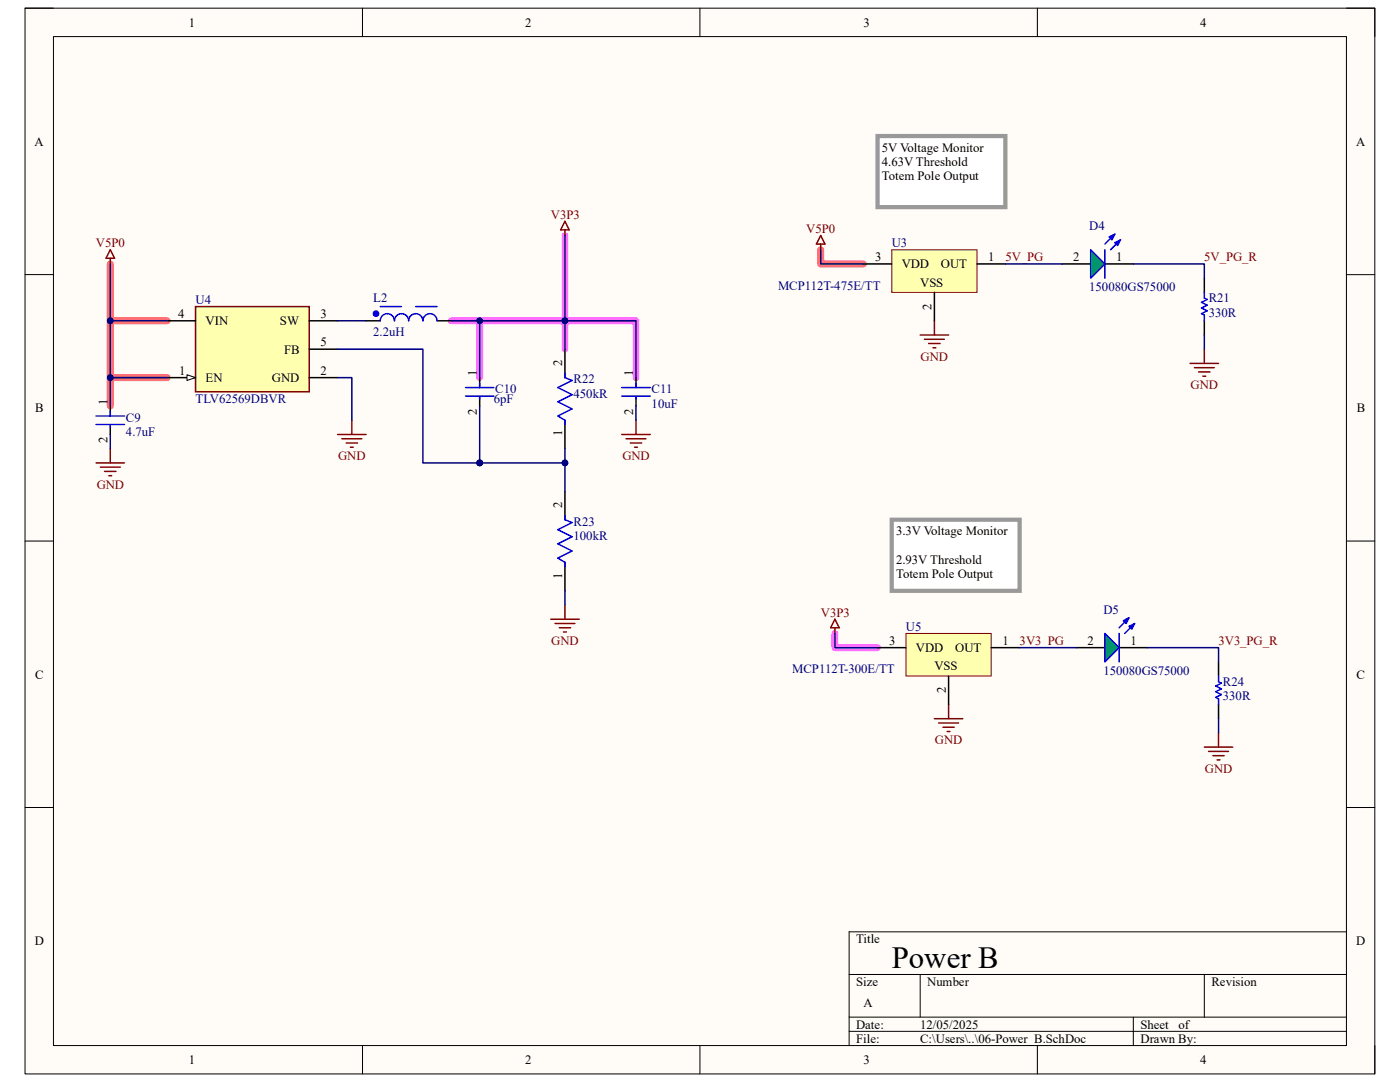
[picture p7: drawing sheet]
<svg xmlns="http://www.w3.org/2000/svg" width="279mm" height="216mm" viewBox="0 0 279 216" stroke-linecap="round" stroke-linejoin="round" font-family="sans-serif">
<path d="M5 1.6h269.4v212.7h-269.4z" fill-rule="evenodd" fill="#fffcf8"/>
<path d="M5 1.6h269.4v212.7h-269.4z" fill="none" stroke="#000" stroke-width=".2"/>
<path d="M10.7 7.3h258v201.3h-258z" fill-rule="evenodd" fill="#fffcf8"/>
<g fill="none" stroke="#000" stroke-width=".2">
<path d="M5 1.6h5.7M10.7 7.3h258v201.3h-258zM72.3 1.6v5.7M139.7 1.6v5.7M207 1.6v5.7M268.7 1.6h5.7v5.7M5 54.8h5.7M268.7 54.8h5.7M5 108h5.7M268.7 108h5.7M5 161.1h5.7M268.7 161.1h5.7"/>
<path d="M169.5 194.4h99.2M183.6 194.4v8.6M240.3 194.4v8.6M268.7 185.9h-99.2v22.7M72.3 208.6v5.7M139.7 208.6v5.7M169.5 203h99.2M169.5 205.8h99.2M207 208.6v5.7M226.2 203v5.6M274.4 208.6v5.7"/>
</g>
<path d="M112.7 47v17h14.2v11.4M90.1 64h22.6v5.7M95.7 64v11.4M166.6 126.4v2.8h8.5" fill="none" stroke="#ff6eff" stroke-width="1.4"/>
<path d="M22 52.7v11.3h11.4M163.8 49.8v2.9h8.5M22 64v11.4h11.4M22 75.4v5.6" fill="none" stroke="#ff6e6e" stroke-width="1.4"/>
<path d="M39 61.2h22.7v17h-22.7z" fill-rule="evenodd" fill="#ffffb0"/>
<path d="M39 61.2h22.7v17h-22.7z" fill="none" stroke="#800000" stroke-width=".3"/>
<path d="M33.4 64h5.6M33.4 75.4h5.6" fill="none" stroke="#000" stroke-width=".3"/>
<path d="M37.3 74.8l1.7 .6-1.7 .5z" fill="#f8fcff"/>
<path d="M37.3 74.8l1.7 .6-1.7 .5z" fill="none" stroke="#000" stroke-width=".2"/>
<path d="M61.7 69.7h5.7M61.7 64h5.7M61.7 75.4h5.7M73 64h2.9M87.2 64h2.9" fill="none" stroke="#000" stroke-width=".3"/>
<g fill="none" stroke="#800000" stroke-width=".3">
<path d="M22 49.8l.9 1.7h-1.7zM22 51.5v1.2M112.7 44.2l.9 1.7h-1.7zM112.7 45.9v1.1M67.4 86.7h5.7M68.2 87.5h4M69.1 88.4h2.2M69.9 89.2h.6M70.2 83.9v2.8M109.9 123.6h5.7M110.8 124.4h3.9M111.6 125.3h2.3"/>
<path d="M112.5 126.1h.5M112.7 120.7v2.9"/>
</g>
<path d="M75.9 64a1.42 1.42 0 0 1 1.4-1.4 1.42 1.42 0 0 1 1.4 1.4 1.42 1.42 0 0 1 1.4-1.4 1.42 1.42 0 0 1 1.5 1.4 1.42 1.42 0 0 1 1.4-1.4 1.42 1.42 0 0 1 1.4 1.4 1.42 1.42 0 0 1 1.4-1.4 1.42 1.42 0 0 1 1.4 1.4" fill="none" stroke="#00f" stroke-width=".3"/>
<circle cx="75" cy="62.6" r=".57" fill="#00f"/>
<circle cx="75" cy="62.6" r=".57" fill="none" stroke="#00f" stroke-width=".2"/>
<path d="M75.9 61.2h4.2M83 61.2h4.2M92.9 77.3h5.7M92.9 79h5.7M95.7 76.5v.8M95.7 79.3v.3M112.7 74.5v.9l1.5 .5-2.9 1.4 2.9 1.5-2.9 1.4 2.9 1.4-2.9 1.4 1.4 .9v.8M124.1 77.3h5.7M124.1 79h5.7M126.9 76.5v.8M126.9 79.3v.3M112.7 102.9v.8l1.5 .6-2.9 1.4 2.9 1.4-2.9 1.4 2.9 1.4-2.9 1.5 1.4 .8v.9" fill="none" stroke="#00f" stroke-width=".3"/>
<path d="M124.1 86.7h5.7M124.9 87.5h4M125.8 88.4h2.3M126.6 89.2h.6M126.9 83.9v2.8M186.5 143.4h5.7M187.3 144.3h4M188.2 145.1h2.2M189 146h.6M189.3 140.6v2.8" fill="none" stroke="#800000" stroke-width=".3"/>
<path d="M95.7 75.4v1.9M95.7 79.3v1.7M112.7 69.7v5.7M126.9 75.4v1.9M126.9 79.3v1.7M112.7 83.9v5.6M112.7 98v5.7M112.7 112.2v5.7" fill="none" stroke="#000" stroke-width=".3"/>
<path d="M178 103.7h25.5v14.2h-25.5z" fill-rule="evenodd" fill="#fff"/>
<path d="M178 103.7h25.5v14.2h-25.5z" fill="none" stroke="#999" stroke-width=".85"/>
<path d="M240.3 149.1h5.7M241.2 149.9h4M242.1 150.8h2.2M242.9 151.6h.6M243.2 146.2v2.9" fill="none" stroke="#800000" stroke-width=".3"/>
<path d="M180.8 126.4h17v8.5h-17z" fill-rule="evenodd" fill="#ffffb0"/>
<path d="M180.8 126.4h17v8.5h-17z" fill="none" stroke="#800000" stroke-width=".2"/>
<path d="M175.1 129.2h5.7M189.3 134.9v5.7M197.8 129.2h5.7M214.8 129.2h5.7M223.3 129.2h5.7" fill="none" stroke="#000" stroke-width=".3"/>
<path d="M220.5 126.4l2.8 2.8-2.8 2.9z" fill="#0f0"/>
<path d="M220.5 126.4l2.8 2.8-2.8 2.9zM225.3 123.3l-2 2M226.5 124.4l-2 2" fill="none" stroke="#00f" stroke-width=".3"/>
<path d="M225.3 125l1.2-.6-.6 1.1z" fill="#00f"/>
<path d="M225.3 125l1.2-.6-.6 1.1z" fill="none" stroke="#00f" stroke-width=".3"/>
<path d="M224.2 123.8l1.1-.5-.5 1.1z" fill="#00f"/>
<path d="M223.3 126.4v5.7M224.2 123.8l1.1-.5-.5 1.1zM243.2 134.9v1.1l.6 .3-1.2 .6 1.2 .6-1.2 .5 1.2 .6-1.2 .5 .6 .3v1.2" fill="none" stroke="#00f" stroke-width=".3"/>
<path d="M243.2 132.1v2.8M243.2 140.6v2.8" fill="none" stroke="#000" stroke-width=".3"/>
<path d="M183.6 66.8h5.7M184.5 67.7h4M185.3 68.5h2.3M186.2 69.4h.6M186.5 64v2.8M166.6 123.6l.9 1.7h-1.7zM166.6 125.3v1.1" fill="none" stroke="#800000" stroke-width=".3"/>
<path d="M175.1 27.1h25.5v14.2h-25.5z" fill-rule="evenodd" fill="#fff"/>
<path d="M175.1 27.1h25.5v14.2h-25.5z" fill="none" stroke="#999" stroke-width=".85"/>
<path d="M237.5 72.5h5.7M238.4 73.4h3.9M239.2 74.2h2.3M240.1 75.1h.5M240.3 69.7v2.8" fill="none" stroke="#800000" stroke-width=".3"/>
<path d="M212 52.7h5.7M220.5 52.7h5.7" fill="none" stroke="#000" stroke-width=".3"/>
<path d="M217.7 49.8l2.8 2.9-2.8 2.8z" fill="#0f0"/>
<path d="M217.7 49.8l2.8 2.9-2.8 2.8zM222.5 46.7l-2 2M223.6 47.8l-2 2" fill="none" stroke="#00f" stroke-width=".3"/>
<path d="M222.5 48.4l1.1-.6-.5 1.2z" fill="#00f"/>
<path d="M222.5 48.4l1.1-.6-.5 1.2z" fill="none" stroke="#00f" stroke-width=".3"/>
<path d="M221.4 47.3l1.1-.6-.6 1.1z" fill="#00f"/>
<path d="M220.5 49.8v5.7M221.4 47.3l1.1-.6-.6 1.1z" fill="none" stroke="#00f" stroke-width=".3"/>
<path d="M163.8 47l.8 1.7h-1.7zM163.8 48.7v1.1" fill="none" stroke="#800000" stroke-width=".3"/>
<path d="M178 49.8h17v8.5h-17z" fill-rule="evenodd" fill="#ffffb0"/>
<path d="M178 49.8h17v8.5h-17z" fill="none" stroke="#800000" stroke-width=".2"/>
<path d="M172.3 52.7h5.7M186.5 58.3v5.7M195 52.7h5.6M240.3 55.5v2.8M240.3 64v2.8M22 81v2M22 85v1.7" fill="none" stroke="#000" stroke-width=".3"/>
<path d="M240.3 58.3v1.2l.6 .3-1.1 .5 1.1 .6-1.1 .6 1.1 .5-1.1 .6 .5 .3v1.1M19.2 83h5.6M19.2 84.7h5.6M22 82.2v.8M22 85v.3" fill="none" stroke="#00f" stroke-width=".3"/>
<path d="M19.2 92.4h5.6M20 93.2h4M20.9 94.1h2.2M21.7 94.9h.6M22 89.5v2.9" fill="none" stroke="#800000" stroke-width=".3"/>
<path d="M112.7 64h14.2v11.4" fill="none" stroke="#000080" stroke-width=".3"/>
<circle cx="112.7" cy="64" r=".57" fill="#000080"/>
<circle cx="112.7" cy="64" r=".57" fill="none" stroke="#000080" stroke-width=".2"/>
<path d="M112.7 47v17M67.4 75.4h2.8v8.5" fill="none" stroke="#000080" stroke-width=".3"/>
<circle cx="112.7" cy="64" r=".57" fill="#000080"/>
<circle cx="112.7" cy="64" r=".57" fill="none" stroke="#000080" stroke-width=".2"/>
<path d="M67.4 64h5.6M90.1 64h22.6v5.7" fill="none" stroke="#000080" stroke-width=".3"/>
<circle cx="95.7" cy="64" r=".57" fill="#000080"/>
<circle cx="95.7" cy="64" r=".57" fill="none" stroke="#000080" stroke-width=".2"/>
<circle cx="112.7" cy="64" r=".57" fill="#000080"/>
<circle cx="112.7" cy="64" r=".57" fill="none" stroke="#000080" stroke-width=".2"/>
<path d="M95.7 64v11.4" fill="none" stroke="#000080" stroke-width=".3"/>
<circle cx="95.7" cy="64" r=".57" fill="#000080"/>
<circle cx="95.7" cy="64" r=".57" fill="none" stroke="#000080" stroke-width=".2"/>
<path d="M95.7 81v11.4" fill="none" stroke="#000080" stroke-width=".3"/>
<circle cx="95.7" cy="92.4" r=".57" fill="#000080"/>
<circle cx="95.7" cy="92.4" r=".57" fill="none" stroke="#000080" stroke-width=".2"/>
<path d="M22 64v11.4h11.4" fill="none" stroke="#000080" stroke-width=".3"/>
<circle cx="22" cy="64" r=".57" fill="#000080"/>
<circle cx="22" cy="64" r=".57" fill="none" stroke="#000080" stroke-width=".2"/>
<circle cx="22" cy="75.3" r=".57" fill="#000080"/>
<circle cx="22" cy="75.3" r=".57" fill="none" stroke="#000080" stroke-width=".2"/>
<path d="M112.7 89.5v8.5" fill="none" stroke="#000080" stroke-width=".3"/>
<circle cx="112.7" cy="92.4" r=".57" fill="#000080"/>
<circle cx="112.7" cy="92.4" r=".57" fill="none" stroke="#000080" stroke-width=".2"/>
<path d="M67.4 69.7h17v22.7h11.3" fill="none" stroke="#000080" stroke-width=".3"/>
<circle cx="95.7" cy="92.4" r=".57" fill="#000080"/>
<circle cx="95.7" cy="92.4" r=".57" fill="none" stroke="#000080" stroke-width=".2"/>
<path d="M95.7 92.4h17" fill="none" stroke="#000080" stroke-width=".3"/>
<circle cx="112.7" cy="92.4" r=".57" fill="#000080"/>
<circle cx="112.7" cy="92.4" r=".57" fill="none" stroke="#000080" stroke-width=".2"/>
<circle cx="95.7" cy="92.4" r=".57" fill="#000080"/>
<circle cx="95.7" cy="92.4" r=".57" fill="none" stroke="#000080" stroke-width=".2"/>
<path d="M22 52.7v11.3h11.4M163.8 49.8v2.9h8.5M200.6 52.7h11.4M226.2 52.7h14.1v2.8M240.3 66.8v2.9M126.9 81v2.9M112.7 117.9v2.8M166.6 126.4v2.8h8.5M203.5 129.2h11.3M229 129.2h14.2v2.9M243.2 143.4v2.8" fill="none" stroke="#000080" stroke-width=".3"/>
<circle cx="22" cy="64" r=".57" fill="#000080"/>
<circle cx="22" cy="64" r=".57" fill="none" stroke="#000080" stroke-width=".2"/>
<path d="M22 75.4v5.6" fill="none" stroke="#000080" stroke-width=".3"/>
<circle cx="22" cy="75.3" r=".57" fill="#000080"/>
<circle cx="22" cy="75.3" r=".57" fill="none" stroke="#000080" stroke-width=".2"/>
<path d="M22 86.7v2.8" fill="none" stroke="#000080" stroke-width=".3"/>
<text font-size="6.1" x="178" y="193.1">Power B</text>
<g font-size="2.5">
<text x="37.7" y="5.3">1</text>
<text x="104.8" y="5.3">2</text>
<text x="172.3" y="5.3">3</text>
<text x="239.5" y="5.3">4</text>
<text x="6.9" y="29.1">A</text>
<text x="270.6" y="29.1">A</text>
<text x="176" y="30.3">5V Voltage Monitor</text>
<text x="176" y="33.1">4.63V Threshold</text>
<text x="176" y="35.9">Totem Pole Output</text>
<text x="174.6" y="52.1">3</text>
<text x="180" y="53.6">VDD</text>
<text x="187.8" y="53.6">OUT</text>
<text x="197.2" y="52.1">1</text>
<text x="214.2" y="52.1">2</text>
<text x="222.8" y="52.1">1</text>
<text x="183.6" y="57.2">VSS</text>
<text x="35.6" y="63.5">4</text>
<text x="41" y="64.9">VIN</text>
<text x="55.9" y="64.9">SW</text>
<text x="64" y="63.5">3</text>
<text x="185.9" y="61.8" transform="rotate(-90 185.9 61.8)">2</text>
<text x="56.7" y="70.6">FB</text>
<text x="64" y="69.1">5</text>
<text x="35.8" y="74.8">1</text>
<text x="41" y="76.2">EN</text>
<text x="54.3" y="76.2">GND</text>
<text x="64" y="74.8">2</text>
<text x="95.2" y="75.1" transform="rotate(-90 95.2 75.1)">1</text>
<text x="112.2" y="73.1" transform="rotate(-90 112.2 73.1)">2</text>
<text x="126.4" y="75.1" transform="rotate(-90 126.4 75.1)">1</text>
<text x="7" y="82.3">B</text>
<text x="21.5" y="80.7" transform="rotate(-90 21.5 80.7)">1</text>
<text x="95.2" y="82.8" transform="rotate(-90 95.2 82.8)">2</text>
<text x="126.4" y="82.8" transform="rotate(-90 126.4 82.8)">2</text>
<text x="270.8" y="82.3">B</text>
<text x="21.5" y="88.4" transform="rotate(-90 21.5 88.4)">2</text>
<text x="112.2" y="87.1" transform="rotate(-90 112.2 87.1)">1</text>
<text x="112.2" y="101.4" transform="rotate(-90 112.2 101.4)">2</text>
<text x="178.8" y="106.8">3.3V Voltage Monitor</text>
<text x="178.8" y="112.5">2.93V Threshold</text>
<text x="112.2" y="115.4" transform="rotate(-90 112.2 115.4)">1</text>
<text x="178.8" y="115.4">Totem Pole Output</text>
<text x="177.5" y="128.7">3</text>
<text x="182.8" y="130.1">VDD</text>
<text x="190.6" y="130.1">OUT</text>
<text x="200.1" y="128.7">1</text>
<text x="217" y="128.7">2</text>
<text x="225.6" y="128.7">1</text>
<text x="7" y="135.4">C</text>
<text x="186.5" y="133.8">VSS</text>
<text x="270.7" y="135.4">C</text>
<text x="188.8" y="138.3" transform="rotate(-90 188.8 138.3)">2</text>
<text x="6.9" y="188.6">D</text>
<text x="170.9" y="188.2">Title</text>
<text x="270.7" y="188.6">D</text>
<text x="170.9" y="196.7">Size</text>
<text x="185" y="196.7">Number</text>
<text x="241.8" y="196.7">Revision</text>
<text x="172.3" y="201">A</text>
<text x="170.9" y="205.2">Date:</text>
<text x="170.9" y="208.1">File:</text>
<text x="183.6" y="205.2">12/05/2025</text>
<text x="183.7" y="208.1">C:\Users\..\06-Power_B.SchDoc</text>
<text x="227.6" y="208.1">Drawn By:</text>
<text x="227.6" y="205.2">Sheet</text>
<text x="235.2" y="205.2">of</text>
<text x="37.7" y="212.3">1</text>
<text x="104.8" y="212.3">2</text>
<text x="172.3" y="212.3">3</text>
<text x="239.5" y="212.3">4</text>
</g>
<g font-size="2.5" fill="#800000">
<text x="109.9" y="43.6">V3P3</text>
<text x="160.9" y="46.4">V5P0</text>
<text x="19.1" y="49.3">V5P0</text>
<text x="200.7" y="52.1">5V_PG</text>
<text x="240.3" y="52.1">5V_PG_R</text>
<text x="183.7" y="72">GND</text>
<text x="237.6" y="77.6">GND</text>
<text x="67.5" y="91.8">GND</text>
<text x="124.2" y="91.8">GND</text>
<text x="19.3" y="97.5">GND</text>
<text x="163.8" y="123">V3P3</text>
<text x="110" y="128.7">GND</text>
<text x="203.5" y="128.7">3V3_PG</text>
<text x="243.2" y="128.7">3V3_PG_R</text>
<text x="186.6" y="148.5">GND</text>
<text x="240.5" y="154.2">GND</text>
</g>
<g font-size="2.5" fill="#000080">
<text x="217.4" y="45.9">D4</text>
<text x="178" y="49.3">U3</text>
<text x="155.3" y="57.8">MCP112T-475E/TT</text>
<text x="217.4" y="58.1">150080GS75000</text>
<text x="39" y="60.6">U4</text>
<text x="74.5" y="60.3">L2</text>
<text x="241.2" y="63.2">330R</text>
<text x="241.2" y="60.3">R21</text>
<text x="74.5" y="67.1">2.2uH</text>
<text x="114.5" y="76.5">R22</text>
<text x="39" y="80.5">TLV62569DBVR</text>
<text x="98.6" y="80.5">6pF</text>
<text x="98.8" y="78.5">C10</text>
<text x="114.5" y="79.3">450kR</text>
<text x="130" y="78.5">C11</text>
<text x="130" y="81.3">10uF</text>
<text x="25.1" y="84.2">C9</text>
<text x="25.1" y="87">4.7uF</text>
<text x="114.5" y="104.9">R23</text>
<text x="114.5" y="107.7">100kR</text>
<text x="180.8" y="125.9">U5</text>
<text x="220.2" y="122.4">D5</text>
<text x="158.1" y="134.4">MCP112T-300E/TT</text>
<text x="220.2" y="134.6">150080GS75000</text>
<text x="244.1" y="136.9">R24</text>
<text x="244.1" y="139.7">330R</text>
</g>
</svg>
